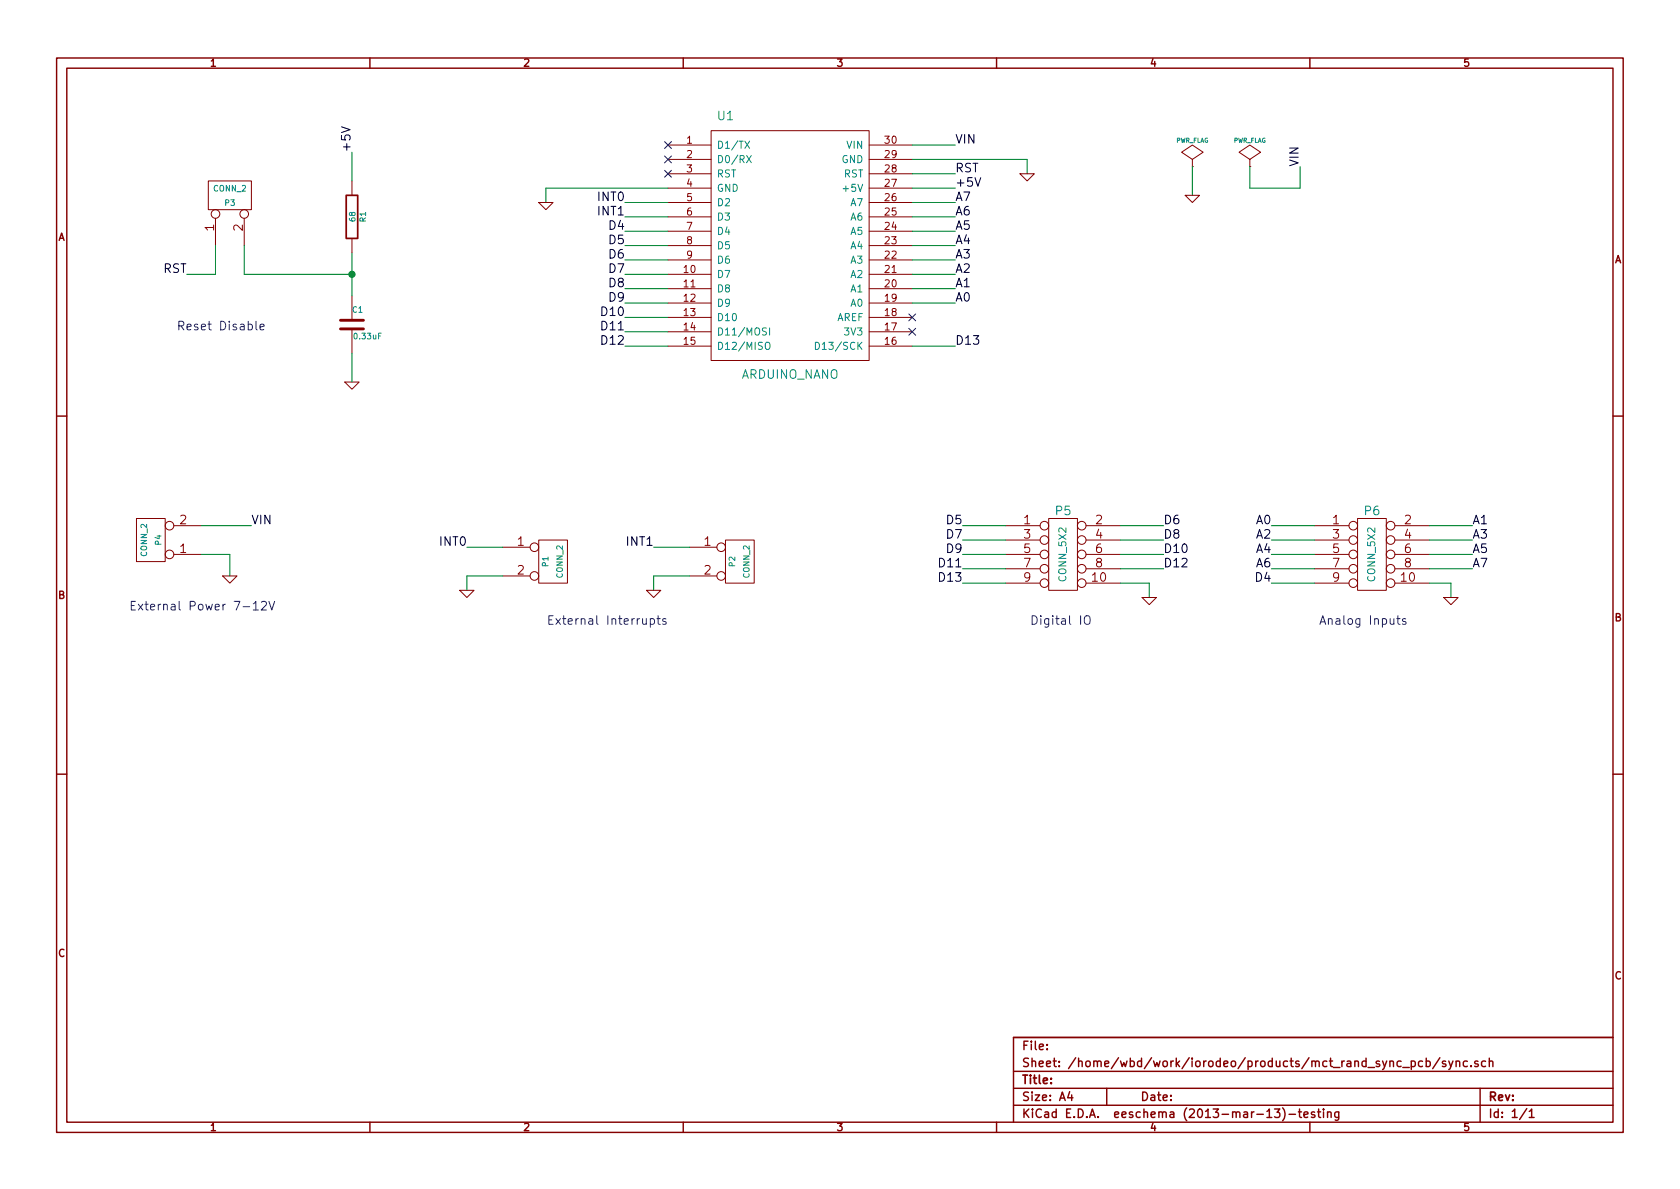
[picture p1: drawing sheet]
<svg xmlns="http://www.w3.org/2000/svg" width="297mm" height="210mm" viewBox="0 0 297 210" stroke-linecap="round" stroke-linejoin="round" font-family="sans-serif">
<g fill="none" stroke="#840000" stroke-width=".25">
<path d="M10 10.3h277v189.9h-277zM11.8 12.1h273.4v186.3h-273.4zM65.4 10.3v1.8M120.8 10.3v1.8M176.2 10.3v1.8M231.6 10.3v1.8M10 73.6h1.8M285.2 73.6h1.8M10 136.9h1.8M285.2 136.9h1.8M65.4 198.4v1.8M120.8 198.4v1.8"/>
<path d="M176.2 198.4v1.8M179.2 192.5h106M179.2 195.4h106M179.2 189.5h106M185.1 185.5v.1M185.1 184.7v.1M189.1 193l-.3 1.1h.9M189.5 193.6v1M195.7 192.5v2.9M225.3 196.1h1l-.5 .6 .4 .1v.7l-.2 .1-.7-.1M226.8 195.9a1.71 1.71 0 0 1 0 2.3M227.9 197h1.2"/>
<path d="M229.6 196.6h.5M229.8 196.1v1.3l.3 .2M230.6 197.1l.7-.1-.1-.3-.4-.1-.2 .2v.7h.6M231.6 198.4v1.8M232.4 196.7a.37 .37 0 0 0-.5 .1v.2l.5 .2 .1 .1-.2 .3-.4-.1M232.9 196.6h.6M233.1 196.1v1.3l.4 .2M234 196.1v.2M234 196.6v1M234.7 196.7l.2-.1 .4 .1 .1 .9M234.7 196.6v1M236.7 196.6v1.4l-.3 .1-.3-.1"/>
<path d="M236.7 196.7l-.4-.1-.3 .3 .1 .6 .2 .1 .4-.1M247.7 187.7l-.4-.1-.3 .3 .1 .6 .2 .1 .4-.1M248 188.8h1.2M249.5 187.7l.5-.1 .2 .3-.1 .6h-.6M249.5 187.6v1.5M251.5 187.7l-.4-.1-.3 .3 .1 .6 .2 .1 .4-.1M252.2 187.7l.4-.1 .3 .3-.1 .6h-.6M252.2 187.1v1.5M254.6 187l-1.3 2M255.6 187.7a.37 .37 0 0 0-.6 .1l.1 .3 .5 .1 .1 .1-.3 .3-.4-.1M256.2 187.6l.3 1M256.9 187.6l-.5 1.4-.2 .1"/>
<path d="M257.5 187.8l.2-.2 .3 .1 .1 .9M257.5 187.6v1M259.4 187.7l-.4-.1-.3 .3 .1 .6 .2 .1 .4-.1M260.1 188.5v.1M261.3 187.7a.37 .37 0 0 0-.6 .1l.1 .3 .5 .1 .1 .1-.2 .3-.5-.1M261.7 192.5v5.9M262.7 187.7l-.5-.1-.2 .3v.6l.2 .1 .5-.1M263.3 187.8l.2-.2 .4 .1 .1 .9M263.3 187.1v1.5M270 196l-1.3 2M270.4 196.5l.4-.4v1.5M270.4 197.6h.8"/>
<path d="M285.2 183.5h-106v14.9"/>
</g>
<g fill="none" stroke="#840000" stroke-width=".18">
<path d="M36.8 32h7.6v5.1h-7.6zM38.1 38.6v4.8M43.2 38.6v4.8M62.2 32v2.5M95.2 35.8h2.6l-1.3 1.3zM118.1 25.6h7.6M118.1 28.2h7.6M118.1 30.7h7.6M118.1 33.3h7.6M118.1 35.8h7.6M118.1 38.3h7.6M125.7 23.1h28v40.6h-28z"/>
<path d="M153.7 25.6h7.6M153.7 28.2h7.6M153.7 30.7h7.6M153.7 33.3h7.6M153.7 35.8h7.6M153.7 38.3h7.6M180.3 30.7h2.6l-1.3 1.3zM209.5 34.5h2.6l-1.3 1.3zM210.8 29.5h.1M210.8 28.2l1.9-1.3-1.9-1.3-1.9 1.3 1.9 1.3v1.3M221 29.5h.1M221 28.2l1.9-1.3-1.9-1.3-1.9 1.3 1.9 1.3v1.3"/>
<path d="M62.2 42.2v2.5M62.2 52.3v4.3M62.2 58.2v4.3M118.1 40.9h7.6M118.1 43.4h7.6M118.1 46h7.6M118.1 48.5h7.6M118.1 51h7.6M118.1 53.6h7.6M118.1 56.1h7.6M118.1 58.7h7.6M153.7 40.9h7.6"/>
<path d="M153.7 43.4h7.6M153.7 46h7.6M153.7 48.5h7.6M153.7 51h7.6M153.7 53.6h7.6M153.7 56.1h7.6M153.7 58.7h7.6M61 67.6h2.5l-1.3 1.2zM118.1 61.2h7.6M153.7 61.2h7.6M24.1 91.7h5.1v7.6h-5.1zM30.7 98h4.9"/>
<path d="M30.7 93h4.9M88.9 96.8h4.8M95.2 95.5h5.1v7.6h-5.1zM121.9 96.8h4.8M128.3 95.5h5v7.6h-5zM177.8 98h6.1M177.8 93h6.1M177.8 95.5h6.1M185.4 91.7h5.1v12.7h-5.1zM192 98h6.1M192 93h6.1M192 95.5h6.1"/>
<path d="M232.4 98h6.1M232.4 93h6.1M232.4 95.5h6.1M240 91.7h5.1v12.7h-5.1zM246.6 98h6.1M246.6 93h6.1M246.6 95.5h6.1M39.4 101.8h2.5l-1.3 1.3zM81.3 104.4h2.5l-1.3 1.3zM88.9 101.8h4.8M114.3 104.4h2.5l-1.2 1.3zM121.9 101.8h4.8"/>
<path d="M177.8 100.6h6.1M177.8 103.1h6.1M192 100.6h6.1M192 103.1h6.1M201.9 105.7h2.6l-1.3 1.2zM232.4 100.6h6.1M232.4 103.1h6.1M246.6 100.6h6.1M246.6 103.1h6.1M255.3 105.7h2.5l-1.3 1.2z"/>
<circle cx="38.1" cy="37.8" r=".76"/>
<circle cx="43.2" cy="37.8" r=".76"/>
<circle cx="30" cy="93" r=".76"/>
<circle cx="30" cy="98" r=".76"/>
<circle cx="94.5" cy="96.8" r=".76"/>
<circle cx="127.5" cy="96.8" r=".76"/>
<circle cx="184.7" cy="95.5" r=".76"/>
<circle cx="184.7" cy="93" r=".76"/>
<circle cx="184.7" cy="98" r=".76"/>
<circle cx="191.3" cy="98" r=".76"/>
<circle cx="191.3" cy="93" r=".76"/>
<circle cx="191.3" cy="95.5" r=".76"/>
<circle cx="239.3" cy="93" r=".76"/>
<circle cx="239.3" cy="95.5" r=".76"/>
<circle cx="239.3" cy="98" r=".76"/>
<circle cx="245.9" cy="95.5" r=".76"/>
<circle cx="245.9" cy="98" r=".76"/>
<circle cx="245.9" cy="93" r=".76"/>
<circle cx="94.5" cy="101.8" r=".76"/>
<circle cx="127.5" cy="101.8" r=".76"/>
<circle cx="184.7" cy="100.6" r=".76"/>
<circle cx="184.7" cy="103.1" r=".76"/>
<circle cx="191.3" cy="100.6" r=".76"/>
<circle cx="191.3" cy="103.1" r=".76"/>
<circle cx="239.3" cy="103.1" r=".76"/>
<circle cx="239.3" cy="100.6" r=".76"/>
<circle cx="245.9" cy="100.6" r=".76"/>
<circle cx="245.9" cy="103.1" r=".76"/>
</g>
<path d="M131.7 25l.8 1.2M132 27.5l.8 1.3M132.5 25l-.8 1.2M132.8 27.5l-.8 1.3M135.5 58l-.7 .1v.4l.6 .2 .1 .3-.2 .3-.5-.1M136.1 58v1.3M135.4 60.7l.2-.2 .4 .1a.83 .83 0 0 1-.2 1.2 .44 .44 0 0 1-.5-.4zM144.2 60.5a.64 .64 0 0 1 .7 .7 .64 .64 0 0 1-.7 .6z" fill="none" stroke="#008484" stroke-width=".18"/>
<g fill="none" stroke="#008400" stroke-width=".18">
<path d="M62.2 26.9v5.1M110.5 35.8h7.6M110.5 38.3h7.6M118.1 33.3h-21.6v2.5M161.3 25.6h7.6M161.3 28.2h20.3v2.5M161.3 30.7h7.6M161.3 35.8h7.6M161.3 38.3h7.6M161.3 33.3h7.6M210.8 29.5v5M221 29.5v3.8h8.9v-3.8"/>
<path d="M38.1 43.4v5.1h-5.1M43.2 43.4v5.1h19M62.2 44.7v7.6M110.5 43.4h7.6M110.5 46h7.6M110.5 48.5h7.6M110.5 51h7.6M110.5 53.6h7.6M110.5 56.1h7.6M110.5 58.7h7.6M110.5 40.9h7.6M161.3 43.4h7.6"/>
<path d="M161.3 46h7.6M161.3 48.5h7.6M161.3 51h7.6M161.3 53.6h7.6M161.3 40.9h7.6M62.2 62.5v5.1M110.5 61.2h7.6M161.3 61.2h7.6M35.6 98h5v3.8M35.6 93h8.8M82.5 96.8h6.4M115.6 96.8h6.3"/>
<path d="M170.2 98h7.6M170.2 93h7.6M170.2 95.5h7.6M198.1 98h7.6M198.1 93h7.6M198.1 95.5h7.6M224.8 98h7.6M224.8 93h7.6M224.8 95.5h7.6M252.7 98h7.6M252.7 93h7.6M252.7 95.5h7.6"/>
<path d="M88.9 101.8h-6.4v2.6M121.9 101.8h-6.3v2.6M170.2 103.1h7.6M170.2 100.6h7.6M198.1 103.1h5.1v2.6M198.1 100.6h7.6M224.8 103.1h7.6M224.8 100.6h7.6M252.7 103.1h3.8v2.6M252.7 100.6h7.6"/>
</g>
<g fill="none" stroke="#0000c2" stroke-width=".18">
<path d="M31.6 57.6h.8l.1-.3-.1-.3-.2-.2h-.6v1.5M32 57.6l.5 .7M44.8 106.8l.4-.5v1.6M44.8 107.9h.9M46.2 106.5l.3-.2h.3l.2 .2 .1 .3-.1 .2-.8 .9h.9M47.5 106.3l.6 1.6 .5-1.6M97.1 109.6h.5M97.8 108.9h-.7v1.5h.7M98.3 109.4l.8 1M99.1 109.4l-.8 1M117.7 109.5l-.3-.1-.3 .2 .1 .2 .5 .2v.3h-.6M182.5 108.9a.77 .77 0 0 1 .9 .7 .77 .77 0 0 1-.9 .8z"/>
<path d="M233.4 110.4l.5-1.5 .5 1.5M233.5 110h.7M248.5 109.5l-.3-.1-.2 .2v.2l.5 .2v.3h-.5"/>
</g>
<path d="M117.5 25l1.2 1.3M117.5 27.6l1.2 1.2M117.5 30.1l1.2 1.2M118.7 25l-1.2 1.3M118.7 27.6l-1.2 1.2M118.7 30.1l-1.2 1.2M160.7 55.5l1.2 1.2M160.7 58.1l1.2 1.2M161.9 55.5l-1.2 1.2M161.9 58.1l-1.2 1.2" fill="none" stroke="#000084" stroke-width=".18"/>
<path d="M61.2 34.5h2v7.7h-2z" fill="none" stroke="#840000" stroke-width=".3"/>
<path d="M60.2 58.2h4.1M60.2 56.6h4.1" fill="none" stroke="#840000" stroke-width=".51"/>
<circle cx="62.2" cy="48.5" r=".51" fill="#008400" stroke="#008400" stroke-width=".25"/>
<g font-size="2.1" fill="#008484">
<text x="126.9" y="21.3">U1</text>
<text x="131" y="67">ARDUINO_NANO</text>
<text x="186.7" y="91.1">P5</text>
<text x="241.3" y="91.1">P6</text>
</g>
<g font-size="2.1">
<text x="62" y="26.9" transform="rotate(-90 62 26.9)">+5V</text>
<text x="168.9" y="25.4">VIN</text>
<text x="229.6" y="29.5" transform="rotate(-90 229.6 29.5)">VIN</text>
<text x="105.9" y="35.6">INT0</text>
<text x="168.9" y="30.5">RST</text>
<text x="168.9" y="35.6">A7</text>
<text x="168.9" y="33">+5V</text>
<text x="105.9" y="38.1">INT1</text>
<text x="107.8" y="40.6">D4</text>
<text x="168.9" y="40.6">A5</text>
<text x="168.9" y="38.1">A6</text>
<text x="107.8" y="43.2">D5</text>
<text x="107.8" y="45.7">D6</text>
<text x="168.9" y="45.7">A3</text>
<text x="168.9" y="43.2">A4</text>
<text x="28.8" y="48.3">RST</text>
<text x="107.8" y="48.3">D7</text>
<text x="107.8" y="50.8">D8</text>
<text x="107.8" y="53.3">D9</text>
<text x="168.9" y="53.3">A0</text>
<text x="168.9" y="50.8">A1</text>
<text x="168.9" y="48.3">A2</text>
<text x="106.6" y="55.9">D10</text>
<text x="106.6" y="58.4">D11</text>
<text x="106.6" y="61">D12</text>
<text x="168.9" y="61">D13</text>
<text x="44.4" y="92.7">VIN</text>
<text x="167.5" y="92.7">D5</text>
<text x="167.5" y="95.2">D7</text>
<text x="205.7" y="92.7">D6</text>
<text x="205.7" y="95.2">D8</text>
<text x="222.1" y="92.7">A0</text>
<text x="222.1" y="95.2">A2</text>
<text x="260.3" y="92.7">A1</text>
<text x="260.3" y="95.2">A3</text>
<text x="78" y="96.5">INT0</text>
<text x="111" y="96.5">INT1</text>
<text x="166.3" y="100.3">D11</text>
<text x="167.5" y="97.8">D9</text>
<text x="205.7" y="97.8">D10</text>
<text x="205.7" y="100.3">D12</text>
<text x="222.1" y="97.8">A4</text>
<text x="222.1" y="100.3">A6</text>
<text x="260.3" y="97.8">A5</text>
<text x="260.3" y="100.3">A7</text>
<text x="166.3" y="102.9">D13</text>
<text x="222.1" y="102.9">D4</text>
</g>
<g font-size="2.1" fill="#840000">
<text x="37.8" y="40.8" transform="rotate(-90 37.8 40.8)">1</text>
<text x="42.9" y="40.8" transform="rotate(-90 42.9 40.8)">2</text>
<text x="31.8" y="92.7">2</text>
<text x="181" y="92.7">1</text>
<text x="181" y="95.2">3</text>
<text x="193.7" y="92.7">2</text>
<text x="193.7" y="95.2">4</text>
<text x="235.6" y="92.7">1</text>
<text x="235.6" y="95.2">3</text>
<text x="248.3" y="92.7">2</text>
<text x="248.3" y="95.2">4</text>
<text x="31.8" y="97.8">1</text>
<text x="91.5" y="96.5">1</text>
<text x="91.5" y="101.6">2</text>
<text x="124.5" y="96.5">1</text>
<text x="124.5" y="101.6">2</text>
<text x="181" y="97.8">5</text>
<text x="181" y="100.3">7</text>
<text x="193.7" y="97.8">6</text>
<text x="193.7" y="100.3">8</text>
<text x="235.6" y="97.8">5</text>
<text x="235.6" y="100.3">7</text>
<text x="248.3" y="97.8">6</text>
<text x="248.3" y="100.3">8</text>
<text x="181" y="102.9">9</text>
<text x="193.1" y="102.9">10</text>
<text x="235.6" y="102.9">9</text>
<text x="247.8" y="102.9">10</text>
<text x="180.7" y="185.7">File:</text>
<text x="180.7" y="188.7">Sheet: /home/wbd/work/iorodeo/products/mct_rand_sync_pcb/sync.sch</text>
<text x="180.7" y="191.7">Title:</text>
<text x="180.7" y="194.7">Size: A4</text>
<text x="180.7" y="197.7">KiCad E.D.A. eeschema (2013-mar-13)-testing</text>
<text x="201.7" y="194.7">Date:</text>
<text x="263.2" y="197.7">Id: 1/1</text>
<text x="263.2" y="194.7">Rev:</text>
</g>
<g font-size="2.1" fill="#0000c2">
<text x="33.1" y="58.4">Reset Disable</text>
<text x="22.9" y="107.9">External Power 7-12V</text>
<text x="99.2" y="110.5">External Interrupts</text>
<text x="183.7" y="110.5">Digital IO</text>
<text x="234.8" y="110.5">Analog Inputs</text>
</g>
<g font-size="1.8" fill="#840000">
<text x="37.2" y="11.8">1</text>
<text x="92.6" y="11.8">2</text>
<text x="148" y="11.8">3</text>
<text x="203.4" y="11.8">4</text>
<text x="258.8" y="11.8">5</text>
<text x="121.4" y="25.4">1</text>
<text x="121.4" y="27.9">2</text>
<text x="156.5" y="25.4">30</text>
<text x="156.5" y="27.9">29</text>
<text x="121.4" y="30.5">3</text>
<text x="121.4" y="33">4</text>
<text x="121.4" y="35.6">5</text>
<text x="156.5" y="35.6">26</text>
<text x="156.5" y="33">27</text>
<text x="156.5" y="30.5">28</text>
<text x="121.4" y="38.1">6</text>
<text x="121.4" y="40.6">7</text>
<text x="156.5" y="40.6">24</text>
<text x="156.5" y="38.1">25</text>
<text x="10.3" y="42.6">A</text>
<text x="121.4" y="43.2">8</text>
<text x="121.4" y="45.7">9</text>
<text x="156.5" y="45.7">22</text>
<text x="156.5" y="43.2">23</text>
<text x="285.5" y="46.5">A</text>
<text x="121" y="48.3">10</text>
<text x="121" y="50.8">11</text>
<text x="121" y="53.3">12</text>
<text x="156.5" y="50.8">20</text>
<text x="156.5" y="48.3">21</text>
<text x="156.5" y="53.3">19</text>
<text x="121" y="55.9">13</text>
<text x="121" y="58.4">14</text>
<text x="156.5" y="58.4">17</text>
<text x="156.5" y="55.9">18</text>
<text x="121" y="61">15</text>
<text x="156.5" y="61">16</text>
<text x="10.3" y="105.9">B</text>
<text x="285.5" y="109.8">B</text>
<text x="10.3" y="169.2">C</text>
<text x="285.5" y="173.2">C</text>
<text x="37.2" y="200">1</text>
<text x="92.6" y="200">2</text>
<text x="148" y="200">3</text>
<text x="203.4" y="200">4</text>
<text x="258.8" y="200">5</text>
</g>
<g font-size="1.8" fill="#008484">
<text x="126.7" y="26.3">D1/TX</text>
<text x="126.7" y="28.8">D0/RX</text>
<text x="148.7" y="28.8">GND</text>
<text x="149.7" y="26.3">VIN</text>
<text x="126.7" y="31.4">RST</text>
<text x="126.7" y="33.9">GND</text>
<text x="149.1" y="31.4">RST</text>
<text x="149.5" y="33.9">+5V</text>
<text x="126.7" y="36.4">D2</text>
<text x="126.7" y="39">D3</text>
<text x="126.7" y="41.5">D4</text>
<text x="150.4" y="41.5">A5</text>
<text x="150.4" y="39">A6</text>
<text x="150.4" y="36.4">A7</text>
<text x="126.7" y="44.1">D5</text>
<text x="126.7" y="46.6">D6</text>
<text x="150.4" y="46.6">A3</text>
<text x="150.4" y="44.1">A4</text>
<text x="126.7" y="49.1">D7</text>
<text x="126.7" y="51.7">D8</text>
<text x="150.4" y="51.7">A1</text>
<text x="150.4" y="49.1">A2</text>
<text x="126.7" y="54.2">D9</text>
<text x="126.7" y="56.8">D10</text>
<text x="126.7" y="59.3">D11/MOSI</text>
<text x="147.8" y="56.8">AREF</text>
<text x="149.5" y="59.3">3V3</text>
<text x="150.4" y="54.2">A0</text>
<text x="126.7" y="61.8">D12/MISO</text>
<text x="145.2" y="61.8">D13/SCK</text>
<text x="188.5" y="102.7" transform="rotate(-90 188.5 102.7)">CONN_5X2</text>
<text x="243.1" y="102.7" transform="rotate(-90 243.1 102.7)">CONN_5X2</text>
</g>
<g font-size="1.4" fill="#008484">
<text x="37.8" y="33.9">CONN_2</text>
<text x="39.8" y="36.4">P3</text>
<text x="62.8" y="39.1" transform="rotate(-90 62.8 39.1)">68</text>
<text x="64.7" y="39.2" transform="rotate(-90 64.7 39.2)">R1</text>
<text x="62.3" y="55.3">C1</text>
<text x="62.7" y="60">0.33uF</text>
<text x="26" y="98.4" transform="rotate(-90 26 98.4)">CONN_2</text>
<text x="28.5" y="96.4" transform="rotate(-90 28.5 96.4)">P4</text>
<text x="97" y="100.2" transform="rotate(-90 97 100.2)">P1</text>
<text x="130" y="100.2" transform="rotate(-90 130 100.2)">P2</text>
<text x="99.5" y="102.2" transform="rotate(-90 99.5 102.2)">CONN_2</text>
<text x="132.5" y="102.2" transform="rotate(-90 132.5 102.2)">CONN_2</text>
</g>
<g font-size="1.1" fill="#008484">
<text x="207.8" y="25.2">PWR_FLAG</text>
<text x="218" y="25.2">PWR_FLAG</text>
</g>
</svg>
